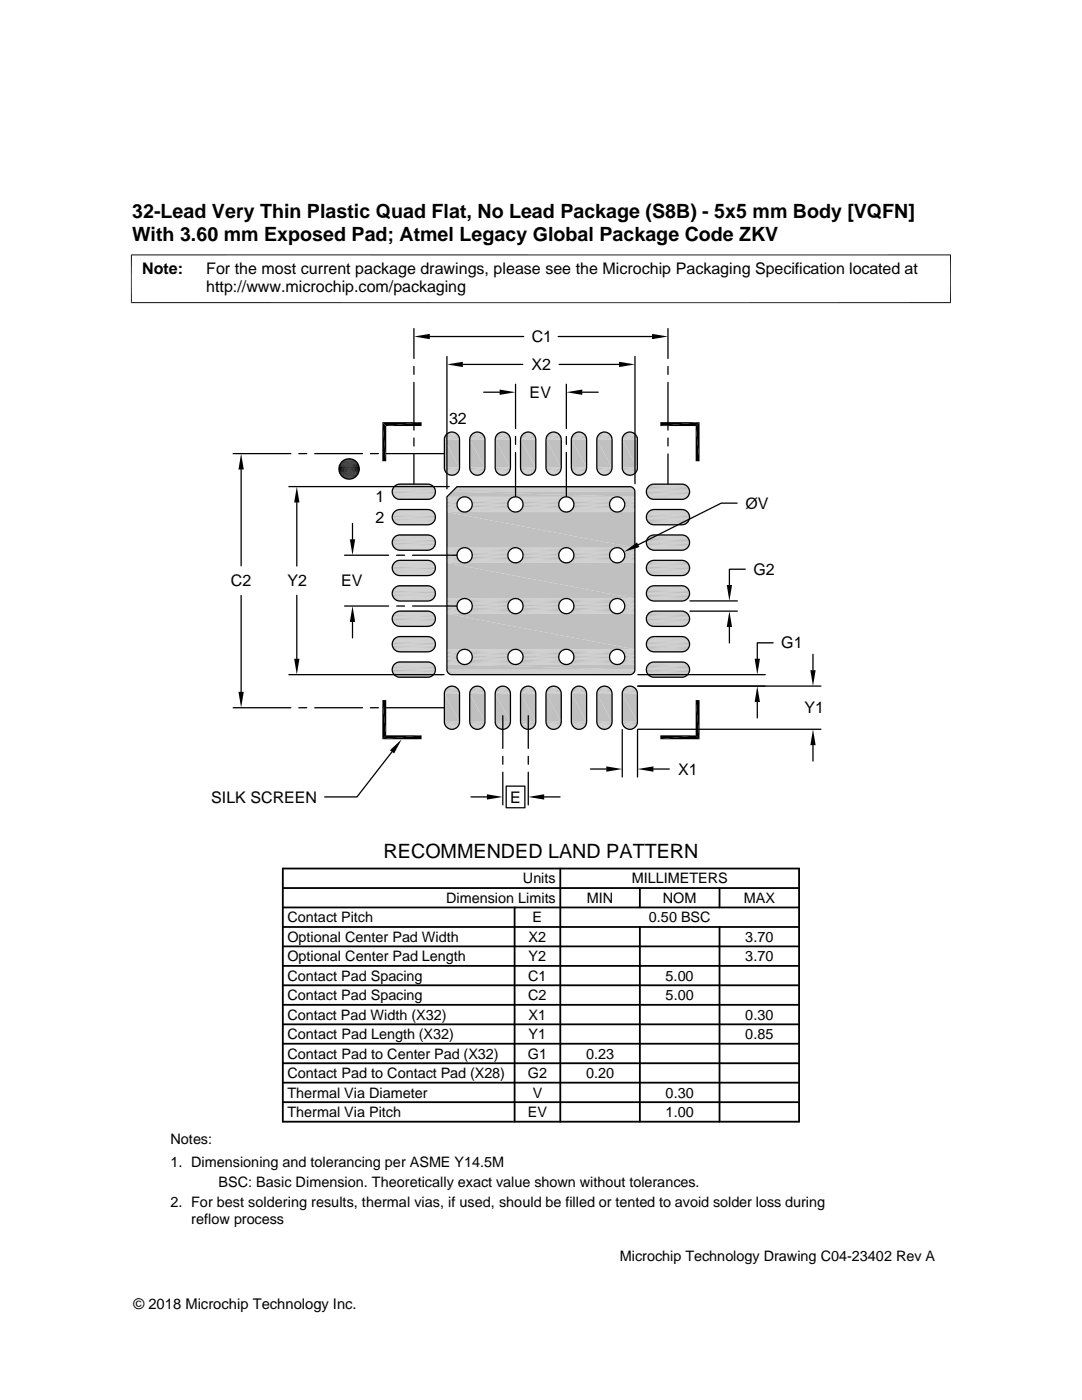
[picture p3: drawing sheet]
<svg xmlns="http://www.w3.org/2000/svg" width="216mm" height="279mm" viewBox="0 0 216 279" stroke-linecap="round" stroke-linejoin="round" font-family="sans-serif">
<path d="M90.2 98h36.5M90.4 97.9h36.3M90.5 97.7h36.1M90.7 97.6h35.9M90.8 97.4h35.6M91 97.3h35.3M91.1 97.2h35.1M91.1 97.2h34.9M91.2 97.1h34.7" fill="none" stroke="#c0c0c0" stroke-width=".2"/>
<g fill="#c0c0c0">
<path d="M90.2 98.1l36.5 1h-37.5z"/>
<path d="M90.2 98.1h36.5v1z"/>
</g>
<g fill="none" stroke="#c0c0c0" stroke-width=".2">
<path d="M89.2 99.2h37.5M89.2 99.3h3.1M89.2 99.4h2.8M89.2 99.6h2.6M93.1 99.3h9.3M93.4 99.4h8.8M93.6 99.6h8.3M103.3 99.3h9.3M103.5 99.4h8.8M103.8 99.6h8.3M113.4 99.3h9.3M113.7 99.4h8.8"/>
<path d="M113.9 99.6h8.3M123.5 99.3h3.2M123.8 99.4h2.9M124.1 99.6h2.6M89.2 101.8h2.6M89.2 102h2.8M89.2 102.1h3.1M89.2 102.2h3.4M92.9 102.2h9.8M93.1 102.1h9.3M93.4 102h8.8M93.6 101.8h8.3"/>
<path d="M103 102.2h9.9M103.3 102.1h9.3M103.5 102h8.8M103.8 101.8h8.3M113.1 102.2h9.9M113.4 102.1h9.3M113.7 102h8.8M113.9 101.8h8.3M123.3 102.2h3.4M123.5 102.1h3.2M123.8 102h2.9M124.1 101.8h2.6"/>
</g>
<path d="M89.2 99.8h2.4M93.8 99.8h7.9M104 99.8h7.9M114.1 99.8h7.9M124.3 99.8h2.4" fill="none" stroke="#c0c0c0" stroke-width=".21"/>
<path d="M89.2 100h2.2M94 100h7.6M104.2 100h7.5M114.3 100h7.6M124.4 100h2.3M89.2 101.3h2.2M94 101.3h7.6M104.2 101.3h7.5M114.3 101.3h7.6M124.4 101.3h2.3" fill="none" stroke="#c0c0c0" stroke-width=".25"/>
<g fill="none" stroke="#c0c0c0" stroke-width=".28">
<path d="M89.2 100.3h2.1M89.2 100.5h2M89.2 100.8h2M89.2 101.1h2.1M94.1 101.1h7.3M94.1 100.3h7.3M94.2 100.8h7.2M94.2 100.5h7.2M104.3 101.1h7.3M104.3 100.3h7.3M104.4 100.8h7.1M104.4 100.5h7.1"/>
<path d="M114.4 100.3h7.3M114.4 101.1h7.3M114.5 100.8h7.1M114.5 100.5h7.1M124.6 101.1h2.1M124.6 100.3h2.1M124.6 100.8h2.1M124.6 100.5h2.1"/>
</g>
<path d="M89.2 101.6h2.4M93.8 101.6h7.9M104 101.6h7.9M114.1 101.6h7.9M124.3 101.6h2.4" fill="none" stroke="#c0c0c0" stroke-width=".23"/>
<g fill="#c0c0c0">
<path d="M89.2 102.2l37.5 7.1h-37.5z"/>
<path d="M89.2 102.2h37.5v7.1z"/>
</g>
<g fill="none" stroke="#c0c0c0" stroke-width=".2">
<path d="M89.2 109.3h3.4M89.2 109.4h3.1M89.2 109.5h2.8M89.2 109.7h2.6M89.2 111.9h2.6M89.2 112.1h2.8M89.2 112.2h3.1M89.2 112.3h3.4M92.9 112.3h9.8M92.9 109.3h9.8M93.1 109.4h9.3M93.1 112.2h9.3"/>
<path d="M93.4 109.5h8.8M93.4 112.1h8.8M93.6 109.7h8.3M93.6 111.9h8.3M103 112.3h9.9M103 109.3h9.9M103.3 109.4h9.3M103.3 112.2h9.3M103.5 109.5h8.8M103.5 112.1h8.8M103.8 109.7h8.3M103.8 111.9h8.3"/>
<path d="M113.1 112.3h9.9M113.1 109.3h9.9M113.4 112.2h9.3M113.4 109.4h9.3M113.7 109.5h8.8M113.7 112.1h8.8M113.9 111.9h8.3M113.9 109.7h8.3M123.3 112.3h3.4M123.3 109.3h3.4M123.5 112.2h3.2M123.5 109.4h3.2"/>
<path d="M123.8 109.5h2.9M123.8 112.1h2.9M124.1 109.7h2.6M124.1 111.9h2.6"/>
</g>
<g fill="none" stroke="#c0c0c0" stroke-width=".23">
<path d="M89.2 109.9h2.4M89.2 110.1h2.2M89.2 111.7h2.4M93.8 111.7h7.9M93.8 109.9h7.9M94 110.1h7.6M104 109.9h7.9M104 111.7h7.9M104.2 110.1h7.5M114.1 109.9h7.9M114.1 111.7h7.9M114.3 110.1h7.6"/>
<path d="M124.3 111.7h2.4M124.3 109.9h2.4M124.4 110.1h2.3"/>
</g>
<path d="M89.2 110.4h2.1M89.2 110.7h2M94.1 110.4h7.3M94.2 110.7h7.2M104.3 110.4h7.3M104.4 110.7h7.1M114.4 110.4h7.3M114.5 110.7h7.1M124.6 110.4h2.1M124.6 110.7h2.1" fill="none" stroke="#c0c0c0" stroke-width=".28"/>
<path d="M89.2 111h2M94.2 111h7.2M104.4 111h7.1M114.5 111h7.1M124.6 111h2.1" fill="none" stroke="#c0c0c0" stroke-width=".3"/>
<path d="M89.2 111.2h2.1M89.2 111.5h2.2M94 111.5h7.6M94.1 111.2h7.3M104.2 111.5h7.5M104.3 111.2h7.3M114.3 111.5h7.6M114.4 111.2h7.3M124.4 111.5h2.3M124.6 111.2h2.1" fill="none" stroke="#c0c0c0" stroke-width=".25"/>
<g fill="#c0c0c0">
<path d="M89.2 112.3l37.5 7.1h-37.5z"/>
<path d="M89.2 112.3h37.5v7.1z"/>
</g>
<g fill="none" stroke="#c0c0c0" stroke-width=".2">
<path d="M89.2 119.5h3.4M89.2 119.5h3.1M89.2 119.7h2.8M89.2 119.8h2.6M92.9 119.5h9.8M93.1 119.5h9.3M93.4 119.7h8.8M93.6 119.8h8.3M103 119.5h9.9M103.3 119.5h9.3M103.5 119.7h8.8M103.8 119.8h8.3"/>
<path d="M113.1 119.5h9.9M113.4 119.5h9.3M113.7 119.7h8.8M113.9 119.8h8.3M123.3 119.5h3.4M123.5 119.5h3.2M123.8 119.7h2.9M124.1 119.8h2.6M89.2 122.1h2.6M89.2 122.2h2.8M89.2 122.4h3.1M89.2 122.4h3.4"/>
<path d="M92.9 122.4h9.8M93.1 122.4h9.3M93.4 122.2h8.8M93.6 122.1h8.3M103 122.4h9.9M103.3 122.4h9.3M103.5 122.2h8.8M103.8 122.1h8.3M113.1 122.4h9.9M113.4 122.4h9.3M113.7 122.2h8.8M113.9 122.1h8.3"/>
<path d="M123.3 122.4h3.4M123.5 122.4h3.2M123.8 122.2h2.9M124.1 122.1h2.6"/>
</g>
<g fill="none" stroke="#c0c0c0" stroke-width=".23">
<path d="M89.2 120h2.4M89.2 121.6h2.2M89.2 121.9h2.4M93.8 121.9h7.9M93.8 120h7.9M94 121.6h7.6M104 120h7.9M104 121.9h7.9M104.2 121.6h7.5M114.1 120h7.9M114.1 121.9h7.9M114.3 121.6h7.6"/>
<path d="M124.3 121.9h2.4M124.3 120h2.4M124.4 121.6h2.3"/>
</g>
<path d="M89.2 120.3h2.2M89.2 120.5h2.1M94 120.3h7.6M94.1 120.5h7.3M104.2 120.3h7.5M104.3 120.5h7.3M114.3 120.3h7.6M114.4 120.5h7.3M124.4 120.3h2.3M124.6 120.5h2.1" fill="none" stroke="#c0c0c0" stroke-width=".25"/>
<path d="M89.2 120.8h2M94.2 120.8h7.2M104.4 120.8h7.1M114.5 120.8h7.1M124.6 120.8h2.1" fill="none" stroke="#c0c0c0" stroke-width=".3"/>
<path d="M89.2 121.1h2M89.2 121.4h2.1M94.1 121.4h7.3M94.2 121.1h7.2M104.3 121.4h7.3M104.4 121.1h7.1M114.4 121.4h7.3M114.5 121.1h7.1M124.6 121.4h2.1M124.6 121.1h2.1" fill="none" stroke="#c0c0c0" stroke-width=".28"/>
<g fill="#c0c0c0">
<path d="M89.2 122.5l37.5 7.1h-37.5z"/>
<path d="M89.2 122.5h37.5v7.1z"/>
</g>
<g fill="none" stroke="#c0c0c0" stroke-width=".2">
<path d="M89.2 129.6h3.4M89.2 129.7h3.1M89.2 129.8h2.8M89.2 130h2.6M89.2 132.2h2.6M89.2 132.4h2.8M89.2 132.5h3.1M89.2 132.6h3.4M92.9 132.6h9.8M92.9 129.6h9.8M93.1 129.7h9.3M93.1 132.5h9.3"/>
<path d="M93.4 129.8h8.8M93.4 132.4h8.8M93.6 130h8.3M93.6 132.2h8.3M103 132.6h9.9M103 129.6h9.9M103.3 129.7h9.3M103.3 132.5h9.3M103.5 129.8h8.8M103.5 132.4h8.8M103.8 130h8.3M103.8 132.2h8.3"/>
<path d="M113.1 132.6h9.9M113.1 129.6h9.9M113.4 132.5h9.3M113.4 129.7h9.3M113.7 129.8h8.8M113.7 132.4h8.8M113.9 132.2h8.3M113.9 130h8.3M123.3 132.6h3.4M123.3 129.6h3.4M123.5 132.5h3.2M123.5 129.7h3.2"/>
<path d="M123.8 129.8h2.9M123.8 132.4h2.9M124.1 130h2.6M124.1 132.2h2.6"/>
</g>
<path d="M89.2 130.2h2.4M93.8 130.2h7.9M104 130.2h7.9M114.1 130.2h7.9M124.3 130.2h2.4" fill="none" stroke="#c0c0c0" stroke-width=".23"/>
<path d="M89.2 130.4h2.2M89.2 131.8h2.2M94 130.4h7.6M94 131.8h7.6M104.2 131.8h7.5M104.2 130.4h7.5M114.3 131.8h7.6M114.3 130.4h7.6M124.4 130.4h2.3M124.4 131.8h2.3" fill="none" stroke="#c0c0c0" stroke-width=".25"/>
<g fill="none" stroke="#c0c0c0" stroke-width=".28">
<path d="M89.2 130.7h2.1M89.2 131h2M89.2 131.2h2M89.2 131.5h2.1M94.1 131.5h7.3M94.1 130.7h7.3M94.2 131.2h7.2M94.2 131h7.2M104.3 131.5h7.3M104.3 130.7h7.3M104.4 131.2h7.1M104.4 131h7.1"/>
<path d="M114.4 130.7h7.3M114.4 131.5h7.3M114.5 131.2h7.1M114.5 131h7.1M124.6 131.5h2.1M124.6 130.7h2.1M124.6 131.2h2.1M124.6 131h2.1"/>
</g>
<path d="M89.2 132h2.4M93.8 132h7.9M104 132h7.9M114.1 132h7.9M124.3 132h2.4" fill="none" stroke="#c0c0c0" stroke-width=".21"/>
<g fill="#c0c0c0">
<path d="M89.2 132.6l37.5 1h-37.5z"/>
<path d="M89.2 132.6h37.5v1z"/>
</g>
<path d="M89.2 133.7h37.5M89.2 133.9h37.5M89.2 134.1h37.4M89.3 134.2h37.3M89.4 134.3h37M89.5 134.5h36.8M89.7 134.6h36.5M89.8 134.6h36.2" fill="none" stroke="#c0c0c0" stroke-width=".2"/>
<g fill="#c0c0c0">
<path d="M89.9 86.3h.5z"/>
<path d="M95 86.3h.5z"/>
<path d="M100.1 86.3h.5z"/>
<path d="M105.1 86.3h.6z"/>
<path d="M110.2 86.3h.5z"/>
<path d="M115.3 86.3h.5z"/>
<path d="M120.3 86.3h.6z"/>
<path d="M125.4 86.3h.5z"/>
<path d="M125.2 86.3h1z"/>
<path d="M125.4 86.3h.8z"/>
<path d="M120.1 86.3h1z"/>
<path d="M120.3 86.3h.8z"/>
<path d="M115 86.3h1.1z"/>
<path d="M115.3 86.3h.8z"/>
<path d="M109.9 86.3h1.1z"/>
<path d="M110.2 86.3h.8z"/>
<path d="M104.9 86.3h1z"/>
<path d="M105.1 86.3h.8z"/>
<path d="M99.8 86.3h1z"/>
<path d="M100.1 86.3h.7z"/>
<path d="M94.7 86.3h1.1z"/>
<path d="M95 86.3h.8z"/>
<path d="M89.7 86.3h1z"/>
<path d="M89.9 86.3h.8z"/>
<path d="M124.9 86.4l.3-.1 1.2 .1z"/>
<path d="M125.2 86.3l1.2 .1z"/>
<path d="M119.8 86.4l.3-.1 1.3 .1z"/>
<path d="M120.1 86.3l1.3 .1z"/>
<path d="M114.8 86.4l.2-.1 1.3 .1z"/>
<path d="M115 86.3l1.3 .1z"/>
<path d="M109.7 86.4l.2-.1 1.3 .1z"/>
<path d="M109.9 86.3l1.3 .1z"/>
<path d="M104.6 86.4l.3-.1 1.3 .1z"/>
<path d="M104.9 86.3l1.3 .1z"/>
<path d="M99.6 86.4l.2-.1 1.3 .1z"/>
<path d="M99.8 86.3l1.3 .1z"/>
<path d="M94.5 86.4l.2-.1 1.3 .1z"/>
<path d="M94.7 86.3l1.3 .1z"/>
<path d="M89.4 86.4l.3-.1 1.2 .1z"/>
<path d="M89.7 86.3l1.2 .1z"/>
<path d="M124.7 86.6l.2-.2 1.8 .2z"/>
<path d="M124.9 86.4h1.5l.3 .2z"/>
<path d="M119.6 86.6l.2-.2 1.8 .2z"/>
<path d="M119.8 86.4h1.6l.2 .2z"/>
<path d="M114.6 86.6l.2-.2 1.7 .2z"/>
<path d="M114.8 86.4h1.5l.2 .2z"/>
<path d="M109.5 86.6l.2-.2 1.7 .2z"/>
<path d="M109.7 86.4h1.5l.2 .2z"/>
<path d="M104.4 86.6l.2-.2 1.8 .2z"/>
<path d="M104.6 86.4h1.6l.2 .2z"/>
<path d="M99.3 86.6l.3-.2 1.7 .2z"/>
<path d="M99.6 86.4h1.5l.2 .2z"/>
<path d="M94.3 86.6l.2-.2 1.7 .2z"/>
<path d="M94.5 86.4h1.5l.2 .2z"/>
<path d="M89.2 86.6l.2-.2 1.8 .2z"/>
<path d="M89.4 86.4h1.5l.3 .2z"/>
</g>
<path d="M89 86.7h2.4M94.1 86.7h2.3M99.2 86.7h2.3M104.2 86.7h2.4M109.3 86.7h2.3M114.4 86.7h2.3M119.4 86.7h2.4M124.5 86.7h2.4" fill="none" stroke="#c0c0c0" stroke-width=".2"/>
<path d="M88.9 86.9h2.6M93.9 86.9h2.7M99 86.9h2.6M104.1 86.9h2.6M109.2 86.9h2.6M114.2 86.9h2.7M119.3 86.9h2.6M124.4 86.9h2.6" fill="none" stroke="#c0c0c0" stroke-width=".21"/>
<g fill="none" stroke="#c0c0c0" stroke-width=".25">
<path d="M88.7 87.6h3M88.7 87.4h3M88.8 87.1h2.8M93.7 87.6h3.1M93.7 87.4h3.1M93.8 87.1h2.9M98.8 87.6h3.1M98.8 87.4h3M98.9 87.1h2.8M103.9 87.6h3M103.9 87.4h3M104 87.1h2.8"/>
<path d="M108.9 87.6h3.1M109 87.4h3M109 87.1h2.9M114 87.6h3.1M114 87.4h3M114.1 87.1h2.9M119.1 87.6h3M119.1 87.4h3M119.2 87.1h2.8M124.2 87.6h3M124.2 87.4h3M124.2 87.1h2.9"/>
</g>
<g fill="#c0c0c0">
<path d="M124.2 87.7l3 5.6h-3z"/>
<path d="M124.2 87.7h3v5.6z"/>
<path d="M119.1 87.7l3 5.6h-3z"/>
<path d="M119.1 87.7h3v5.6z"/>
<path d="M114 87.7l3.1 5.6h-3.1z"/>
<path d="M114 87.7h3.1v5.6z"/>
<path d="M108.9 87.7l3.1 5.6h-3.1z"/>
<path d="M108.9 87.7h3.1v5.6z"/>
<path d="M103.9 87.7l3 5.6h-3z"/>
<path d="M103.9 87.7h3v5.6z"/>
<path d="M98.8 87.7l3.1 5.6h-3.1z"/>
<path d="M98.8 87.7h3.1v5.6z"/>
<path d="M93.7 87.7l3.1 5.6h-3.1z"/>
<path d="M93.7 87.7h3.1v5.6z"/>
<path d="M88.7 87.7l3 5.6h-3z"/>
<path d="M88.7 87.7h3v5.6z"/>
</g>
<g fill="none" stroke="#c0c0c0" stroke-width=".25">
<path d="M88.7 93.5h3M88.7 93.7h3M88.8 94h2.8M93.7 93.5h3.1M93.7 93.7h3.1M93.8 94h2.9M98.8 93.5h3.1M98.8 93.7h3M98.9 94h2.8M103.9 93.5h3M103.9 93.7h3M104 94h2.8"/>
<path d="M108.9 93.5h3.1M109 93.7h3M109 94h2.9M114 93.5h3.1M114 93.7h3M114.1 94h2.9M119.1 93.5h3M119.1 93.7h3M119.2 94h2.8M124.2 93.5h3M124.2 93.7h3M124.2 94h2.9"/>
</g>
<path d="M88.9 94.2h2.6M93.9 94.2h2.7M99 94.2h2.6M104.1 94.2h2.6M109.2 94.2h2.6M114.2 94.2h2.7M119.3 94.2h2.6M124.4 94.2h2.6" fill="none" stroke="#c0c0c0" stroke-width=".21"/>
<path d="M89 94.4h2.4M94.1 94.4h2.3M99.2 94.4h2.3M104.2 94.4h2.4M109.3 94.4h2.3M114.4 94.4h2.3M119.4 94.4h2.4M124.5 94.4h2.4" fill="none" stroke="#c0c0c0" stroke-width=".2"/>
<g fill="#c0c0c0">
<path d="M124.7 94.5l1.7 .1h-1.5z"/>
<path d="M124.7 94.5h2l-.3 .1z"/>
<path d="M119.6 94.5l1.8 .1h-1.6z"/>
<path d="M119.6 94.5h2l-.2 .1z"/>
<path d="M114.6 94.5l1.7 .1h-1.5z"/>
<path d="M114.6 94.5h1.9l-.2 .1z"/>
<path d="M109.5 94.5l1.7 .1h-1.5z"/>
<path d="M109.5 94.5h1.9l-.2 .1z"/>
<path d="M104.4 94.5l1.8 .1h-1.6z"/>
<path d="M104.4 94.5h2l-.2 .1z"/>
<path d="M99.3 94.5l1.8 .1h-1.5z"/>
<path d="M99.3 94.5h2l-.2 .1z"/>
<path d="M94.3 94.5l1.7 .1h-1.5z"/>
<path d="M94.3 94.5h1.9l-.2 .1z"/>
<path d="M89.2 94.5l1.7 .1h-1.5z"/>
<path d="M89.2 94.5h2l-.3 .1z"/>
<path d="M124.9 94.6l1.3 .1z"/>
<path d="M124.9 94.6h1.5l-.2 .1z"/>
<path d="M119.8 94.6l1.3 .1z"/>
<path d="M119.8 94.6h1.6l-.3 .1z"/>
<path d="M114.8 94.6l1.3 .1z"/>
<path d="M114.8 94.6h1.5l-.2 .1z"/>
<path d="M109.7 94.6l1.3 .1z"/>
<path d="M109.7 94.6h1.5l-.2 .1z"/>
<path d="M104.6 94.6l1.3 .1z"/>
<path d="M104.6 94.6h1.6l-.3 .1z"/>
<path d="M99.6 94.6l1.2 .1z"/>
<path d="M99.6 94.6h1.5l-.3 .1z"/>
<path d="M94.5 94.6l1.3 .1z"/>
<path d="M94.5 94.6h1.5l-.2 .1z"/>
<path d="M89.4 94.6l1.3 .1z"/>
<path d="M89.4 94.6h1.5l-.2 .1z"/>
<path d="M89.9 94.8h.5z"/>
<path d="M95 94.8h.5z"/>
<path d="M100.1 94.8h.5z"/>
<path d="M105.1 94.8h.6z"/>
<path d="M110.2 94.8h.5z"/>
<path d="M115.3 94.8h.5z"/>
<path d="M120.3 94.8h.6z"/>
<path d="M125.4 94.8h.5z"/>
<path d="M125.2 94.7l.7 .1z"/>
<path d="M125.2 94.7h1z"/>
<path d="M120.1 94.7l.8 .1z"/>
<path d="M120.1 94.7h1z"/>
<path d="M115 94.7l.8 .1z"/>
<path d="M115 94.7h1.1z"/>
<path d="M109.9 94.7l.8 .1z"/>
<path d="M109.9 94.7h1.1z"/>
<path d="M104.9 94.7l.8 .1z"/>
<path d="M104.9 94.7h1z"/>
<path d="M99.8 94.7l.8 .1z"/>
<path d="M99.8 94.7h1z"/>
<path d="M94.7 94.7l.8 .1z"/>
<path d="M94.7 94.7h1.1z"/>
<path d="M89.7 94.7l.7 .1z"/>
<path d="M89.7 94.7h1z"/>
</g>
<g fill="none" stroke="#c0c0c0" stroke-width=".2">
<path d="M78.3 97.9h8.6M78.3 98.4h8.6M78.4 97.6h8.4M78.4 98.7h8.4M78.4 98.8h8.4M78.4 97.5h8.4M78.5 98.9h8.2M78.5 97.3h8.2M78.5 97.2h8.1M78.5 99h8.1M78.6 99.2h7.9M78.6 97.1h7.9"/>
<path d="M78.7 99.3h7.7M78.7 97h7.7M78.8 96.9h7.5M78.8 99.4h7.5M79 96.8h7.2M79 99.4h7.2M79 99.5h7.1M79 96.8h7.1M79.2 96.7h6.7M79.2 99.6h6.7M79.3 99.6h6.6M79.3 96.7h6.6"/>
<path d="M79.5 96.6h6.2M129.3 99.2h7.9M129.3 97.1h7.9M129.5 96.9h7.6M129.5 99.4h7.6M129.7 99.5h7.1M129.7 96.8h7.1M130 99.6h6.6M130 96.7h6.6M130.2 96.6h6.1M78.3 102.9h8.6M78.3 103.5h8.6"/>
<path d="M78.3 108h8.6M78.3 108.6h8.6M78.3 113.1h8.6M78.3 113.6h8.6M78.3 118.1h8.6M78.3 118.7h8.6M78.4 102.7h8.4M78.4 107.7h8.4M78.4 112.8h8.4M78.4 117.9h8.4M78.4 103.8h8.4M78.4 108.8h8.4"/>
<path d="M78.4 113.9h8.4M78.4 119h8.4M78.4 103.9h8.4M78.4 109h8.4M78.4 114h8.4M78.4 119.1h8.4M78.4 102.5h8.4M78.4 107.6h8.4M78.4 112.7h8.4M78.4 117.8h8.4M78.5 104h8.2M78.5 109.1h8.2"/>
<path d="M78.5 114.2h8.2M78.5 119.2h8.2M78.5 102.4h8.2M78.5 107.5h8.2M78.5 112.5h8.2M78.5 117.6h8.2M78.5 102.3h8.1M78.5 107.4h8.1M78.5 112.4h8.1M78.5 117.5h8.1M78.5 104.1h8.1M78.5 109.2h8.1"/>
<path d="M78.5 114.3h8.1M78.5 119.3h8.1M78.6 104.2h7.9M78.6 109.3h7.9M78.6 114.4h7.9M78.6 119.5h7.9M78.6 102.2h7.9M78.6 107.3h7.9M78.6 112.3h7.9M78.6 117.4h7.9M78.7 104.3h7.7M78.7 109.4h7.7"/>
<path d="M78.7 114.5h7.7M78.7 119.5h7.7M78.7 102.1h7.7M78.7 107.2h7.7M78.7 112.2h7.7M78.7 117.3h7.7M78.8 102h7.5M78.8 107.1h7.5M78.8 112.1h7.5M78.8 117.2h7.5M78.8 104.4h7.5M78.8 109.5h7.5"/>
<path d="M78.8 114.6h7.5M78.8 119.6h7.5M79 101.9h7.2M79 107h7.2M79 112.1h7.2M79 117.1h7.2M79 104.5h7.2M79 109.6h7.2M79 114.6h7.2M79 119.7h7.2M79 104.6h7.1M79 109.6h7.1"/>
<path d="M79 114.7h7.1M79 119.8h7.1M79 101.9h7.1M79 106.9h7.1M79 112h7.1M79 117.1h7.1M79.2 101.8h6.7M79.2 106.9h6.7M79.2 111.9h6.7M79.2 117h6.7M79.2 104.6h6.7M79.2 109.7h6.7"/>
<path d="M79.2 114.8h6.7M79.2 119.8h6.7M79.3 104.7h6.6M79.3 109.7h6.6M79.3 114.8h6.6M79.3 119.9h6.6M79.3 101.8h6.6M79.3 106.8h6.6M79.3 111.9h6.6M79.5 101.7h6.2M79.5 111.9h6.2M79.5 116.9h6.2"/>
<path d="M79.5 104.7h6.2M79.5 119.9h6.2M79.5 109.8h6.1M79.5 114.9h6.1M79.5 106.8h6.1M129.3 104.3h7.9M129.3 109.4h7.9M129.3 114.4h7.9M129.3 119.5h7.9M129.3 102.1h7.9M129.3 107.2h7.9M129.3 112.3h7.9"/>
<path d="M129.3 117.4h7.9M129.5 102h7.6M129.5 107h7.6M129.5 112.1h7.6M129.5 117.2h7.6M129.5 104.4h7.6M129.5 109.5h7.6M129.5 114.6h7.6M129.5 119.7h7.6M129.7 104.6h7.1M129.7 109.7h7.1M129.7 114.7h7.1"/>
<path d="M129.7 119.8h7.1M129.7 101.8h7.1M129.7 106.9h7.1M129.7 112h7.1M129.7 117.1h7.1M130 104.7h6.6M130 109.7h6.6M130 114.8h6.6M130 119.9h6.6M130 101.7h6.6M130 106.8h6.6M130 111.9h6.6"/>
<path d="M130 117h6.6M130.2 104.7h6.1M130.2 109.8h6.1M130.2 114.9h6.1M130.2 119.9h6.1M130.2 101.7h6.1M130.2 106.8h6.1M130.2 111.8h6.1M130.2 116.9h6.1M78.3 123.2h8.6M78.3 123.8h8.6M78.3 128.3h8.6"/>
<path d="M78.3 128.8h8.6M78.3 133.4h8.6M78.3 133.9h8.6M78.4 122.9h8.4M78.4 128h8.4M78.4 133.1h8.4M78.4 124h8.4M78.4 129.1h8.4M78.4 134.2h8.4M78.4 124.2h8.4M78.4 129.2h8.4M78.4 134.3h8.4"/>
<path d="M78.4 122.8h8.4M78.4 127.9h8.4M78.4 133h8.4M78.5 124.3h8.2M78.5 129.4h8.2M78.5 134.4h8.2M78.5 122.7h8.2M78.5 127.8h8.2M78.5 132.8h8.2M78.5 122.6h8.1M78.5 127.7h8.1M78.5 132.7h8.1"/>
<path d="M78.5 124.4h8.1M78.5 129.5h8.1M78.5 134.5h8.1M78.6 124.5h7.9M78.6 129.6h7.9M78.6 134.7h7.9M78.6 122.5h7.9M78.6 127.5h7.9M78.6 132.6h7.9M78.7 124.6h7.7M78.7 129.7h7.7M78.7 134.8h7.7"/>
<path d="M78.7 122.4h7.7M78.7 127.4h7.7M78.7 132.5h7.7M78.8 122.3h7.5M78.8 127.3h7.5M78.8 132.4h7.5M78.8 124.7h7.5M78.8 129.8h7.5M78.8 134.9h7.5M79 122.2h7.2M79 127.3h7.2M79 132.3h7.2"/>
<path d="M79 124.8h7.2M79 129.9h7.2M79 134.9h7.2M79 124.9h7.1M79 129.9h7.1M79 135h7.1M79 122.1h7.1M79 127.2h7.1M79 132.3h7.1M79.2 122.1h6.7M79.2 127.1h6.7M79.2 132.2h6.7"/>
<path d="M79.2 124.9h6.7M79.2 130h6.7M79.2 135.1h6.7M79.3 125h6.6M79.3 130h6.6M79.3 135.1h6.6M79.3 122h6.6M79.3 127.1h6.6M79.5 127.1h6.2M79.5 132.1h6.2M79.5 125h6.2M79.5 130.1h6.2"/>
<path d="M79.5 135.1h6.2M79.5 130.1h6.1M79.5 122h6.1M129.3 124.6h7.9M129.3 129.6h7.9M129.3 134.7h7.9M129.3 122.4h7.9M129.3 127.5h7.9M129.3 132.6h7.9M129.5 122.2h7.6M129.5 127.3h7.6M129.5 132.4h7.6"/>
<path d="M129.5 124.7h7.6M129.5 129.8h7.6M129.5 134.9h7.6M129.7 124.9h7.1M129.7 129.9h7.1M129.7 135h7.1M129.7 122.1h7.1M129.7 127.2h7.1M129.7 132.3h7.1M130 125h6.6M130 130h6.6M130 135.1h6.6"/>
<path d="M130 122h6.6M130 127.1h6.6M130 132.2h6.6M130.2 125h6.1M130.2 130.1h6.1M130.2 135.1h6.1M130.2 122h6.1M130.2 127.1h6.1M130.2 132.1h6.1"/>
</g>
<g fill="none" stroke="#c0c0c0" stroke-width=".23">
<path d="M129.1 97.5h8.4M129.1 98.8h8.4M129.2 99h8.2M129.2 97.3h8.2M78.3 102.8h8.5M78.3 107.9h8.5M78.3 118h8.5M78.3 103.6h8.5M78.3 113.8h8.5M129.1 102.6h8.4M129.1 107.6h8.4M129.1 117.8h8.4"/>
<path d="M129.1 103.9h8.4M129.1 114h8.4M129.2 107.4h8.2M78.3 128.2h8.5M78.3 123.9h8.5M78.3 129h8.5M129.1 127.9h8.4M129.1 133h8.4M129.1 124.1h8.4M129.1 129.2h8.4M129.1 134.3h8.4M129.2 124.4h8.2"/>
<path d="M129.2 134.5h8.2M129.2 132.8h8.2"/>
</g>
<g fill="none" stroke="#c0c0c0" stroke-width=".21">
<path d="M78.3 97.7h8.5M78.3 98.6h8.5M78.3 112.9h8.5M78.3 108.7h8.5M78.3 118.8h8.5M129.2 104.1h8.2M129.2 109.2h8.2M129.2 114.2h8.2M129.2 119.3h8.2M129.2 102.3h8.2M129.2 112.5h8.2M129.2 117.6h8.2"/>
<path d="M78.3 123.1h8.5M78.3 133.2h8.5M78.3 134h8.5M129.2 129.4h8.2M129.2 122.6h8.2M129.2 127.7h8.2"/>
</g>
<g fill="none" stroke="#c0c0c0" stroke-width=".25">
<path d="M78.3 98h8.6M129 98h8.6M129 97.7h8.6M129 98.5h8.6M78.3 103.1h8.6M78.3 113.2h8.6M78.3 108.4h8.6M78.3 118.6h8.6M129 108.4h8.6M129 118.6h8.6M129 103.1h8.6M129 113.2h8.6"/>
<path d="M129 107.9h8.6M129 113h8.6M129 118h8.6M129 103.6h8.6M129 108.7h8.6M129 113.7h8.6M129 118.8h8.6M129.1 112.7h8.4M129.1 108.9h8.4M129.1 119.1h8.4M78.3 123.4h8.6M78.3 128.7h8.6"/>
<path d="M78.3 133.8h8.6M129 128.7h8.6M129 133.8h8.6M129 123.4h8.6M129 123.1h8.6M129 128.2h8.6M129 133.2h8.6M129 123.9h8.6M129 134h8.6M129.1 122.9h8.4"/>
</g>
<g fill="none" stroke="#c0c0c0" stroke-width=".28">
<path d="M78.3 98.3h8.6M129 98.3h8.6M78.3 108.2h8.6M78.3 118.3h8.6M78.3 103.3h8.6M78.3 113.5h8.6M129 103.3h8.6M129 113.5h8.6M129 108.2h8.6M129 118.3h8.6M129 102.8h8.6M78.3 128.4h8.6"/>
<path d="M78.3 133.5h8.6M78.3 123.6h8.6M129 123.6h8.6M129 128.4h8.6M129 133.5h8.6M129 129h8.6"/>
</g>
<g fill="#c0c0c0">
<path d="M89.9 136.9h.5z"/>
<path d="M95 136.9h.5z"/>
<path d="M100.1 136.9h.5z"/>
<path d="M105.1 136.9h.6z"/>
<path d="M110.2 136.9h.5z"/>
<path d="M115.3 136.9h.5z"/>
<path d="M120.3 136.9h.6z"/>
<path d="M125.4 136.9h.5z"/>
<path d="M125.2 137h1z"/>
<path d="M125.4 136.9l.8 .1z"/>
<path d="M120.1 137h1z"/>
<path d="M120.3 136.9l.8 .1z"/>
<path d="M115 137h1.1z"/>
<path d="M115.3 136.9l.8 .1z"/>
<path d="M109.9 137h1.1z"/>
<path d="M110.2 136.9l.8 .1z"/>
<path d="M104.9 137h1z"/>
<path d="M105.1 136.9l.8 .1z"/>
<path d="M99.8 137h1z"/>
<path d="M100.1 136.9l.7 .1z"/>
<path d="M94.7 137h1.1z"/>
<path d="M95 136.9l.8 .1z"/>
<path d="M89.7 137h1z"/>
<path d="M89.9 136.9l.8 .1z"/>
<path d="M124.9 137.1l.3-.1 1.2 .1z"/>
<path d="M125.2 137l1.2 .1z"/>
<path d="M119.8 137.1l.3-.1 1.3 .1z"/>
<path d="M120.1 137l1.3 .1z"/>
<path d="M114.8 137.1l.2-.1 1.3 .1z"/>
<path d="M115 137l1.3 .1z"/>
<path d="M109.7 137.1l.2-.1 1.3 .1z"/>
<path d="M109.9 137l1.3 .1z"/>
<path d="M104.6 137.1l.3-.1 1.3 .1z"/>
<path d="M104.9 137l1.3 .1z"/>
<path d="M99.6 137.1l.2-.1 1.3 .1z"/>
<path d="M99.8 137l1.3 .1z"/>
<path d="M94.5 137.1l.2-.1 1.3 .1z"/>
<path d="M94.7 137l1.3 .1z"/>
<path d="M89.4 137.1l.3-.1 1.2 .1z"/>
<path d="M89.7 137l1.2 .1z"/>
<path d="M124.7 137.3l.2-.2 1.8 .2z"/>
<path d="M124.9 137.1h1.5l.3 .2z"/>
<path d="M119.6 137.3l.2-.2 1.8 .2z"/>
<path d="M119.8 137.1h1.6l.2 .2z"/>
<path d="M114.6 137.3l.2-.2 1.7 .2z"/>
<path d="M114.8 137.1h1.5l.2 .2z"/>
<path d="M109.5 137.3l.2-.2 1.7 .2z"/>
<path d="M109.7 137.1h1.5l.2 .2z"/>
<path d="M104.4 137.3l.2-.2 1.8 .2z"/>
<path d="M104.6 137.1h1.6l.2 .2z"/>
<path d="M99.3 137.3l.3-.2 1.7 .2z"/>
<path d="M99.6 137.1h1.5l.2 .2z"/>
<path d="M94.3 137.3l.2-.2 1.7 .2z"/>
<path d="M94.5 137.1h1.5l.2 .2z"/>
<path d="M89.2 137.3l.2-.2 1.8 .2z"/>
<path d="M89.4 137.1h1.5l.3 .2z"/>
</g>
<path d="M89 137.4h2.4M94.1 137.4h2.3M99.2 137.4h2.3M104.2 137.4h2.4M109.3 137.4h2.3M114.4 137.4h2.3M119.4 137.4h2.4M124.5 137.4h2.4" fill="none" stroke="#c0c0c0" stroke-width=".2"/>
<path d="M88.9 137.6h2.6M93.9 137.6h2.7M99 137.6h2.6M104.1 137.6h2.6M109.2 137.6h2.6M114.2 137.6h2.7M119.3 137.6h2.6M124.4 137.6h2.6" fill="none" stroke="#c0c0c0" stroke-width=".21"/>
<g fill="none" stroke="#c0c0c0" stroke-width=".25">
<path d="M88.7 138.3h3M88.7 138.1h3M88.8 137.8h2.8M93.7 138.3h3.1M93.7 138.1h3.1M93.8 137.8h2.9M98.8 138.3h3.1M98.8 138.1h3M98.9 137.8h2.8M103.9 138.3h3M103.9 138.1h3M104 137.8h2.8"/>
<path d="M108.9 138.3h3.1M109 138.1h3M109 137.8h2.9M114 138.3h3.1M114 138.1h3M114.1 137.8h2.9M119.1 138.3h3M119.1 138.1h3M119.2 137.8h2.8M124.2 138.3h3M124.2 138.1h3M124.2 137.8h2.9"/>
</g>
<g fill="#c0c0c0">
<path d="M124.2 138.5l3 5.5h-3z"/>
<path d="M124.2 138.5h3v5.5z"/>
<path d="M119.1 138.5l3 5.5h-3z"/>
<path d="M119.1 138.5h3v5.5z"/>
<path d="M114 138.5l3.1 5.5h-3.1z"/>
<path d="M114 138.5h3.1v5.5z"/>
<path d="M108.9 138.5l3.1 5.5h-3.1z"/>
<path d="M108.9 138.5h3.1v5.5z"/>
<path d="M103.9 138.5l3 5.5h-3z"/>
<path d="M103.9 138.5h3v5.5z"/>
<path d="M98.8 138.5l3.1 5.5h-3.1z"/>
<path d="M98.8 138.5h3.1v5.5z"/>
<path d="M93.7 138.5l3.1 5.5h-3.1z"/>
<path d="M93.7 138.5h3.1v5.5z"/>
<path d="M88.7 138.5l3 5.5h-3z"/>
<path d="M88.7 138.5h3v5.5z"/>
</g>
<g fill="none" stroke="#c0c0c0" stroke-width=".25">
<path d="M88.7 144.2h3M88.7 144.4h3M88.8 144.7h2.8M93.7 144.2h3.1M93.7 144.4h3.1M93.8 144.7h2.9M98.8 144.2h3.1M98.8 144.4h3M98.9 144.7h2.8M103.9 144.2h3M103.9 144.4h3M104 144.7h2.8"/>
<path d="M108.9 144.2h3.1M109 144.4h3M109 144.7h2.9M114 144.2h3.1M114 144.4h3M114.1 144.7h2.9M119.1 144.2h3M119.1 144.4h3M119.2 144.7h2.8M124.2 144.2h3M124.2 144.4h3M124.2 144.7h2.9"/>
</g>
<path d="M88.9 144.9h2.6M93.9 144.9h2.7M99 144.9h2.6M104.1 144.9h2.6M109.2 144.9h2.6M114.2 144.9h2.7M119.3 144.9h2.6M124.4 144.9h2.6" fill="none" stroke="#c0c0c0" stroke-width=".21"/>
<path d="M89 145.1h2.4M94.1 145.1h2.3M99.2 145.1h2.3M104.2 145.1h2.4M109.3 145.1h2.3M114.4 145.1h2.3M119.4 145.1h2.4M124.5 145.1h2.4" fill="none" stroke="#c0c0c0" stroke-width=".2"/>
<g fill="#c0c0c0">
<path d="M124.7 145.2l1.7 .2h-1.5z"/>
<path d="M124.7 145.2h2l-.3 .2z"/>
<path d="M119.6 145.2l1.8 .2h-1.6z"/>
<path d="M119.6 145.2h2l-.2 .2z"/>
<path d="M114.6 145.2l1.7 .2h-1.5z"/>
<path d="M114.6 145.2h1.9l-.2 .2z"/>
<path d="M109.5 145.2l1.7 .2h-1.5z"/>
<path d="M109.5 145.2h1.9l-.2 .2z"/>
<path d="M104.4 145.2l1.8 .2h-1.6z"/>
<path d="M104.4 145.2h2l-.2 .2z"/>
<path d="M99.3 145.2l1.8 .2h-1.5z"/>
<path d="M99.3 145.2h2l-.2 .2z"/>
<path d="M94.3 145.2l1.7 .2h-1.5z"/>
<path d="M94.3 145.2h1.9l-.2 .2z"/>
<path d="M89.2 145.2l1.7 .2h-1.5z"/>
<path d="M89.2 145.2h2l-.3 .2z"/>
<path d="M124.9 145.4l1.3 .1z"/>
<path d="M124.9 145.4h1.5l-.2 .1z"/>
<path d="M119.8 145.4l1.3 .1z"/>
<path d="M119.8 145.4h1.6l-.3 .1z"/>
<path d="M114.8 145.4l1.3 .1z"/>
<path d="M114.8 145.4h1.5l-.2 .1z"/>
<path d="M109.7 145.4l1.3 .1z"/>
<path d="M109.7 145.4h1.5l-.2 .1z"/>
<path d="M104.6 145.4l1.3 .1z"/>
<path d="M104.6 145.4h1.6l-.3 .1z"/>
<path d="M99.6 145.4l1.2 .1z"/>
<path d="M99.6 145.4h1.5l-.3 .1z"/>
<path d="M94.5 145.4l1.3 .1z"/>
<path d="M94.5 145.4h1.5l-.2 .1z"/>
<path d="M89.4 145.4l1.3 .1z"/>
<path d="M89.4 145.4h1.5l-.2 .1z"/>
<path d="M89.9 145.5h.5z"/>
<path d="M95 145.5h.5z"/>
<path d="M100.1 145.5h.5z"/>
<path d="M105.1 145.5h.6z"/>
<path d="M110.2 145.5h.5z"/>
<path d="M115.3 145.5h.5z"/>
<path d="M120.3 145.5h.6z"/>
<path d="M125.4 145.5h.5z"/>
<path d="M125.2 145.5h.7z"/>
<path d="M125.2 145.5h1z"/>
<path d="M120.1 145.5h.8z"/>
<path d="M120.1 145.5h1z"/>
<path d="M115 145.5h.8z"/>
<path d="M115 145.5h1.1z"/>
<path d="M109.9 145.5h.8z"/>
<path d="M109.9 145.5h1.1z"/>
<path d="M104.9 145.5h.8z"/>
<path d="M104.9 145.5h1z"/>
<path d="M99.8 145.5h.8z"/>
<path d="M99.8 145.5h1z"/>
<path d="M94.7 145.5h.8z"/>
<path d="M94.7 145.5h1.1z"/>
<path d="M89.7 145.5h.7z"/>
<path d="M89.7 145.5h1z"/>
</g>
<g fill="none" stroke="#000" stroke-width=".25">
<path d="M82.6 65.6v5.9M82.6 73.1v1.6M82.6 76.3v9.5M85.8 67.2h18.7M89.2 71.1v26.5M92.4 72.7h11.9M96.5 78.3h3.2M102.9 76.7v8.8M111.4 67.2h18.7M111.6 72.7h11.9M113 76.7v8.8M116.2 78.3h3.2"/>
<path d="M126.7 71.1v25.4M133.3 65.6v5.9M133.3 73.1v1.6M133.3 76.3v9.5M46.5 90.5h11.5M48.1 93.7v19.2M57.6 97.1h32M59.6 90.5h1.6M62.8 90.5h9.5M73.9 90.5h1.6M77.1 90.5h11.5M78.6 97.2a1.5 1.5 0 0 1 1.2-.6h5.6a1.51 1.51 0 0 1 1.5 1.5 1.51 1.51 0 0 1-1.5 1.6h-5.6a1.52 1.52 0 0 1-1.4-.9 1.52 1.52 0 0 1 .2-1.6z"/>
<path d="M82.6 87.4v1.6M82.6 90.6v5.9M89.2 99.1l2-2h34.5l.7 .3 .3 .7v35.5l-.3 .7-.7 .3h-35.5l-.7-.3-.3-.7zM89.2 86.6a1.52 1.52 0 0 1 1.6-.2 1.52 1.52 0 0 1 .9 1.3v5.6a1.51 1.51 0 0 1-1.5 1.5 1.51 1.51 0 0 1-1.5-1.5v-5.6a1.5 1.5 0 0 1 .5-1.1zM94.3 86.6a1.54 1.54 0 0 1 1.6-.2 1.54 1.54 0 0 1 .9 1.3v5.6a1.52 1.52 0 0 1-1.6 1.5 1.52 1.52 0 0 1-1.5-1.5v-5.6a1.5 1.5 0 0 1 .6-1.1zM99.1 86.8a1.53 1.53 0 0 1 1.7-.5 1.53 1.53 0 0 1 1.1 1.4v5.6a1.52 1.52 0 0 1-1.6 1.5 1.52 1.52 0 0 1-1.5-1.5v-5.6zM102.9 87.1v1.6M102.9 90.3v8.8M104.4 86.6a1.54 1.54 0 0 1 1.6-.2 1.54 1.54 0 0 1 .9 1.3v5.6a1.52 1.52 0 0 1-1.5 1.5 1.52 1.52 0 0 1-1.5-1.5v-5.6a1.5 1.5 0 0 1 .5-1.1zM109.5 86.6a1.54 1.54 0 0 1 1.6-.2 1.54 1.54 0 0 1 .9 1.3v5.6a1.52 1.52 0 0 1-1.5 1.5 1.52 1.52 0 0 1-1.6-1.5v-5.6a1.5 1.5 0 0 1 .6-1.1zM113 87.1v1.6M113 90.3v8.8"/>
<path d="M114.6 86.6a1.52 1.52 0 0 1 1.6-.2 1.52 1.52 0 0 1 .9 1.3v5.6a1.52 1.52 0 0 1-1.6 1.5 1.52 1.52 0 0 1-1.5-1.5v-5.6l.2-.6zM119.7 86.6a1.54 1.54 0 0 1 1.6-.2 1.54 1.54 0 0 1 .8 1.3v5.6a1.52 1.52 0 0 1-1.5 1.5 1.52 1.52 0 0 1-1.5-1.5v-5.6a1.5 1.5 0 0 1 .6-1.1zM124.5 86.8a1.51 1.51 0 0 1 1.7-.5 1.51 1.51 0 0 1 1 1.4v5.6a1.51 1.51 0 0 1-1.5 1.5 1.51 1.51 0 0 1-1.5-1.5v-5.6zM129.5 96.9l1-.3h5.6a1.51 1.51 0 0 1 1.5 1.5 1.51 1.51 0 0 1-1.5 1.6h-5.6a1.52 1.52 0 0 1-1.5-1.1 1.52 1.52 0 0 1 .5-1.7zM133.3 87.4v1.6M133.3 90.6v5.9M48.1 118.9v19.2M59.2 100.3v12.7M59.2 118.8v12.7M68.7 110.8h8.9M70.3 104.5v3.1M78.6 102.3a1.5 1.5 0 0 1 1.2-.6h5.6a1.52 1.52 0 0 1 1.5 1.5 1.52 1.52 0 0 1-1.5 1.5h-5.6a1.54 1.54 0 0 1-1.4-.8 1.54 1.54 0 0 1 .2-1.6z"/>
<path d="M78.6 112.4a1.5 1.5 0 0 1 1.2-.6h5.6a1.52 1.52 0 0 1 1.5 1.5 1.52 1.52 0 0 1-1.5 1.6h-5.6a1.54 1.54 0 0 1-1.4-.9 1.54 1.54 0 0 1 .2-1.6zM78.6 117.5a1.5 1.5 0 0 1 1.2-.6h5.6a1.52 1.52 0 0 1 1.5 1.5 1.52 1.52 0 0 1-1.5 1.6h-5.6a1.54 1.54 0 0 1-1.4-.9 1.54 1.54 0 0 1 .2-1.6zM78.8 107.1l1-.3h5.6a1.52 1.52 0 0 1 1.5 1.5 1.52 1.52 0 0 1-1.5 1.5h-5.6a1.53 1.53 0 0 1-1.4-1 1.53 1.53 0 0 1 .4-1.7zM79.1 110.8h1.6M82.3 110.8h8.8M129.3 117.5a1.5 1.5 0 0 1 1.2-.6h5.6a1.52 1.52 0 0 1 1.5 1.5 1.52 1.52 0 0 1-1.5 1.6h-5.6a1.52 1.52 0 0 1-1.4-.9 1.52 1.52 0 0 1 .2-1.6zM129.3 112.4a1.5 1.5 0 0 1 1.2-.6h5.6a1.52 1.52 0 0 1 1.5 1.5 1.52 1.52 0 0 1-1.5 1.6h-5.6a1.52 1.52 0 0 1-1.4-.9 1.52 1.52 0 0 1 .2-1.6zM129.3 102.3a1.5 1.5 0 0 1 1.2-.6h5.6a1.52 1.52 0 0 1 1.5 1.5 1.52 1.52 0 0 1-1.5 1.5h-5.6a1.52 1.52 0 0 1-1.4-.8 1.52 1.52 0 0 1 .2-1.6zM129.5 107.1l1-.3h5.6a1.52 1.52 0 0 1 1.5 1.5 1.52 1.52 0 0 1-1.5 1.5h-5.6a1.53 1.53 0 0 1-1.4-1 1.53 1.53 0 0 1 .4-1.7zM137.7 119.9h9.4M147.1 100.4h-3.2l-16.5 8.3M148.7 113.6h-3.2v3.2"/>
<path d="M57.6 134.6h31M68.7 120.9h8.9M70.3 124.1v3.2M78.6 122.6l.5-.5 .7-.1h5.6a1.52 1.52 0 0 1 1.5 1.5 1.52 1.52 0 0 1-1.5 1.5h-5.6a1.52 1.52 0 0 1-1.4-.8 1.52 1.52 0 0 1 .2-1.6zM78.6 127.6a1.5 1.5 0 0 1 1.2-.6h5.6a1.52 1.52 0 0 1 1.5 1.6 1.52 1.52 0 0 1-1.5 1.5h-5.6a1.54 1.54 0 0 1-1.4-.9 1.54 1.54 0 0 1 .2-1.6zM78.8 132.4l1-.3h5.6a1.51 1.51 0 0 1 1.5 1.5 1.51 1.51 0 0 1-1.5 1.5h-5.6a1.52 1.52 0 0 1-1.5-1 1.52 1.52 0 0 1 .5-1.7zM79.1 120.9h1.6M82.3 120.9h8.8M89 137.5a1.52 1.52 0 0 1 1.7-.5 1.52 1.52 0 0 1 1 1.5v5.5a1.51 1.51 0 0 1-1.5 1.6 1.51 1.51 0 0 1-1.5-1.6v-5.5zM94.1 137.5a1.52 1.52 0 0 1 1.7-.5 1.52 1.52 0 0 1 1 1.5v5.5a1.52 1.52 0 0 1-1.6 1.6 1.52 1.52 0 0 1-1.5-1.6v-5.5zM99.1 137.5a1.54 1.54 0 0 1 1.7-.5 1.54 1.54 0 0 1 1.1 1.5v5.5a1.52 1.52 0 0 1-1.6 1.6 1.52 1.52 0 0 1-1.5-1.6v-5.5zM104.2 137.5a1.52 1.52 0 0 1 1.7-.5 1.52 1.52 0 0 1 1 1.5v5.5a1.52 1.52 0 0 1-1.5 1.6 1.52 1.52 0 0 1-1.5-1.6v-5.5z"/>
<path d="M109.3 137.5a1.52 1.52 0 0 1 1.7-.5 1.52 1.52 0 0 1 1 1.5v5.5a1.52 1.52 0 0 1-1.5 1.6 1.52 1.52 0 0 1-1.6-1.6v-5.5zM114.3 137.5a1.52 1.52 0 0 1 1.7-.5 1.52 1.52 0 0 1 1.1 1.5v5.5a1.52 1.52 0 0 1-1.6 1.6 1.52 1.52 0 0 1-1.5-1.6v-5.5zM119.4 137.5a1.52 1.52 0 0 1 1.7-.5 1.52 1.52 0 0 1 1 1.5v5.5a1.52 1.52 0 0 1-1.5 1.6 1.52 1.52 0 0 1-1.5-1.6v-5.5zM124.5 137.5a1.52 1.52 0 0 1 1.7-.5 1.52 1.52 0 0 1 1 1.5v5.5a1.51 1.51 0 0 1-1.5 1.6 1.51 1.51 0 0 1-1.5-1.6v-5.5zM127.3 134.6h25.4M129.3 127.6a1.5 1.5 0 0 1 1.2-.6h5.6a1.52 1.52 0 0 1 1.5 1.6 1.52 1.52 0 0 1-1.5 1.5h-5.6a1.52 1.52 0 0 1-1.4-.9 1.52 1.52 0 0 1 .2-1.6zM129.5 132.4l1-.3h5.6a1.51 1.51 0 0 1 1.5 1.5 1.51 1.51 0 0 1-1.5 1.5h-5.6a1.52 1.52 0 0 1-1.5-1 1.52 1.52 0 0 1 .5-1.7zM129.5 122.3l1-.3h5.6a1.52 1.52 0 0 1 1.5 1.5 1.52 1.52 0 0 1-1.5 1.5h-5.6a1.52 1.52 0 0 1-1.5-1 1.52 1.52 0 0 1 .5-1.7zM137.7 122h9.4M145.5 125.1v3.2M154.3 128.3h-3.2v3.2M162.2 130.6v3.2"/>
<path d="M163.8 136.9h-36.5M46.5 141.2h11.5M59.6 141.2h1.6M62.8 141.2h9.5M73.9 141.2h1.6M77.1 141.2h11.5M78.2 150.1l-7 8.9h-6.4M94 159h3.2M100.3 142.8v6.6M100.3 150.9v1.6M100.3 154.1v6.5M101 156.9h3.7v4.3h-3.7z"/>
<path d="M105.4 142.8v6.6M105.4 150.9v1.6M105.4 154.1v6.5M108.6 159h3.2M117.8 153.5h3.2M124.2 145.6v9.5M127.2 145.6v9.5M127.3 145.5h36.5M130.4 153.5h3.2M151.1 140.1v3.2M162.2 148.7v3.2"/>
<circle cx="69.7" cy="93.6" r="2.03"/>
<circle cx="92.7" cy="110.8" r="1.52"/>
<circle cx="92.7" cy="100.7" r="1.52"/>
<circle cx="102.9" cy="110.8" r="1.52"/>
<circle cx="102.9" cy="100.7" r="1.52"/>
<circle cx="113" cy="110.8" r="1.52"/>
<circle cx="113" cy="100.7" r="1.52"/>
<circle cx="123.2" cy="110.8" r="1.52"/>
<circle cx="123.2" cy="100.7" r="1.52"/>
<circle cx="92.7" cy="131.1" r="1.52"/>
<circle cx="92.7" cy="121" r="1.52"/>
<circle cx="102.9" cy="131.1" r="1.52"/>
<circle cx="102.9" cy="121" r="1.52"/>
<circle cx="113" cy="131.1" r="1.52"/>
<circle cx="113" cy="121" r="1.52"/>
<circle cx="123.2" cy="131.1" r="1.52"/>
<circle cx="123.2" cy="121" r="1.52"/>
</g>
<g fill="none" stroke="#000" stroke-width=".36">
<path d="M56.4 177.2h103M56.4 173.3h103v50.6h-103zM111.8 173.3v50.6M127.7 177.2v3.9M143.6 177.2v3.9M56.4 181.1h103M56.4 188.9h103M56.4 185h103M56.4 192.8h103M56.4 196.6h103M102.7 181.1v42.8M127.7 185v38.9"/>
<path d="M143.6 185v38.9M56.4 200.5h103M56.4 204.4h103M56.4 212.2h103M56.4 208.3h103M56.4 220h103M56.4 216.1h103"/>
</g>
<g fill="#000">
<path d="M82.6 67.2l3.2-.6v1.1zM89.2 72.7l3.2-.5v1.1zM99.7 77.7l3.2 .6-3.2 .5zM113 78.3l3.2-.6v1.1zM123.5 72.2l3.2 .5-3.2 .6zM130.1 66.6l3.2 .6-3.2 .5zM48.1 90.5l.5 3.2h-1zM68.6 95.4h1.9zM68.8 91.7l1.9 .1zM68.8 95.4l1.5 .1zM68.8 95.4h1.7zM68.8 91.7h1.7z"/>
<path d="M69 91.7h1.5zM69 95.5l1.1 .1zM69 95.5h1.3zM69 91.7h1.3zM69.2 91.6l1.1 .1zM69.2 95.6h.7zM69.2 95.6h.9zM69.2 91.6h.9zM69.4 91.6h.7zM69.4 95.6h.5zM69.4 91.6h.5zM76.3 84.2l.8 7.9h-.8z"/>
<path d="M76.3 84.2h7.8l-7 .8zM76.3 84.2l.8 .8v7.1zM77.1 85l7-.8v.8zM131.8 84.2h7.8l-7.8 .8zM131.8 85l7.8-.8-.8 .8zM138.8 85l.8 7.1h-.8zM138.8 85l.8-.8v7.9zM59.2 97.1l.6 3.2h-1.1zM69.8 107.6h1.1l-.6 3.2zM124.5 110.1l2.6-1.9 .5 1zM145 116.8h1.1l-.6 3.1zM47.6 138.1h1l-.5 3.1z"/>
<path d="M58.7 131.5h1.1l-.6 3.1zM70.3 120.9l.6 3.2h-1.1zM138.8 139.7l.8 7.8-.8-.8zM138.8 139.7h.8v7.8zM145.5 122l.6 3.1h-1.1zM150.6 131.5h1l-.5 3.1zM161.7 133.8h1.1l-.6 3.1zM76.3 139.7l.8 7-.8 .8zM76.3 139.7h.8v7zM77.8 149.7l2.4-2.2-1.6 2.9zM76.3 147.5l7.8-.8v.8zM76.3 147.5l.8-.8h7z"/>
<path d="M97.2 158.5l3.1 .5-3.1 .6zM105.4 159l3.2-.5v1.1zM121 153l3.2 .5-3.2 .5zM127.2 153.5l3.2-.5v1zM131.8 146.7h7l-7 .8zM131.8 147.5l7-.8 .8 .8zM151.1 136.9l.5 3.2h-1zM162.2 145.5l.6 3.2h-1.1z"/>
</g>
<g fill="none" stroke="#000" stroke-width=".2">
<path d="M26.1 50.9h163.7M26.2 50.8v9.7M189.7 50.8v9.7M26.1 60.4h163.7M67.6 93.5h4.1M67.6 93.7h4.1M67.6 93.9h4.1M67.7 93.1h3.9M67.7 94.1h3.9M67.7 92.9h3.9M67.7 94.3h3.9M67.8 94.4h3.7"/>
<path d="M67.8 92.8h3.7M67.8 94.6h3.7M67.8 92.6h3.7M68 92.4h3.4M68 94.8h3.4M68.1 94.9h3.1M68.1 92.3h3.1M68.2 92.1h2.9M68.2 95.1h2.9M68.3 95.2h2.7M68.3 92h2.7M68.5 91.9h2.3"/>
<path d="M68.5 95.3h2.3M68.6 91.8h2.1M68.6 95.4h2.1"/>
</g>
<path d="M67.6 93.3h4.1" fill="none" stroke="#000" stroke-width=".21"/>
<g font-size="3.9">
<text x="26.4" y="43.5">32-Lead Very Thin Plastic Quad Flat, No Lead Package (S8B) - 5x5 mm Body [VQFN]</text>
<text x="26.4" y="48">With 3.60 mm Exposed Pad; Atmel Legacy Global Package Code ZKV</text>
<text x="76.5" y="171.1">RECOMMENDED LAND PATTERN</text>
</g>
<g font-size="3.2">
<text x="28.4" y="54.6">Note:</text>
<text x="41.1" y="58.3">http://www.microchip.com/packaging</text>
<text x="41.1" y="54.6">For the most current package drawings, please see the Microchip Packaging Specification located at</text>
<text x="106.1" y="68.3">C1</text>
<text x="106.1" y="73.9">X2</text>
<text x="105.7" y="79.4">EV</text>
<text x="89.6" y="84.6">32</text>
<text x="74.9" y="100.2">1</text>
<text x="148.7" y="101.5">ØV</text>
<text x="74.9" y="104.4">2</text>
<text x="46.1" y="117">C2</text>
<text x="57.3" y="117">Y2</text>
<text x="68.1" y="117">EV</text>
<text x="150.3" y="114.7">G2</text>
<text x="155.9" y="129.4">G1</text>
<text x="160.5" y="142.4">Y1</text>
<text x="135.3" y="154.6">X1</text>
<text x="42.1" y="160.2">SILK SCREEN</text>
<text x="101.8" y="160.2">E</text>
</g>
<g font-size="2.9">
<text x="104.3" y="176.3">Units</text>
<text x="126" y="176.3">MILLIMETERS</text>
<text x="57.3" y="184.1">Contact Pitch</text>
<text x="89" y="180.2">Dimension Limits</text>
<text x="106.3" y="184.1">E</text>
<text x="117.1" y="180.2">MIN</text>
<text x="129.5" y="184.1">0.50 BSC</text>
<text x="132.3" y="180.2">NOM</text>
<text x="148.4" y="180.2">MAX</text>
<text x="57.3" y="188">Optional Center Pad Width</text>
<text x="57.3" y="191.9">Optional Center Pad Length</text>
<text x="105.5" y="191.9">Y2</text>
<text x="105.5" y="188">X2</text>
<text x="148.7" y="191.9">3.70</text>
<text x="148.7" y="188">3.70</text>
<text x="57.3" y="195.7">Contact Pad Spacing</text>
<text x="105.4" y="195.7">C1</text>
<text x="132.8" y="195.7">5.00</text>
<text x="57.3" y="199.6">Contact Pad Spacing</text>
<text x="57.3" y="203.5">Contact Pad Width (X32)</text>
<text x="105.4" y="199.6">C2</text>
<text x="105.5" y="203.5">X1</text>
<text x="132.8" y="199.6">5.00</text>
<text x="148.7" y="203.5">0.30</text>
<text x="57.3" y="207.4">Contact Pad Length (X32)</text>
<text x="105.5" y="207.4">Y1</text>
<text x="148.7" y="207.4">0.85</text>
<text x="57.3" y="211.3">Contact Pad to Center Pad (X32)</text>
<text x="57.3" y="215.2">Contact Pad to Contact Pad (X28)</text>
<text x="105.3" y="211.3">G1</text>
<text x="105.3" y="215.2">G2</text>
<text x="116.9" y="211.3">0.23</text>
<text x="116.9" y="215.2">0.20</text>
<text x="57.3" y="219.1">Thermal Via Diameter</text>
<text x="106.3" y="219.1">V</text>
<text x="132.8" y="219.1">0.30</text>
<text x="57.3" y="222.9">Thermal Via Pitch</text>
<text x="105.3" y="222.9">EV</text>
<text x="132.8" y="222.9">1.00</text>
<text x="34" y="228.3">Notes:</text>
<text x="34" y="232.9">1. Dimensioning and tolerancing per ASME Y14.5M</text>
<text x="43.6" y="236.9">BSC: Basic Dimension. Theoretically exact value shown without tolerances.</text>
<text x="34" y="241">2. For best soldering results, thermal vias, if used, should be filled or tented to avoid solder loss during</text>
<text x="38.1" y="244.3">reflow process</text>
<text x="123.7" y="251.7">Microchip Technology Drawing C04-23402 Rev A</text>
<text x="26.6" y="261.3">© 2018 Microchip Technology Inc.</text>
</g>
</svg>
